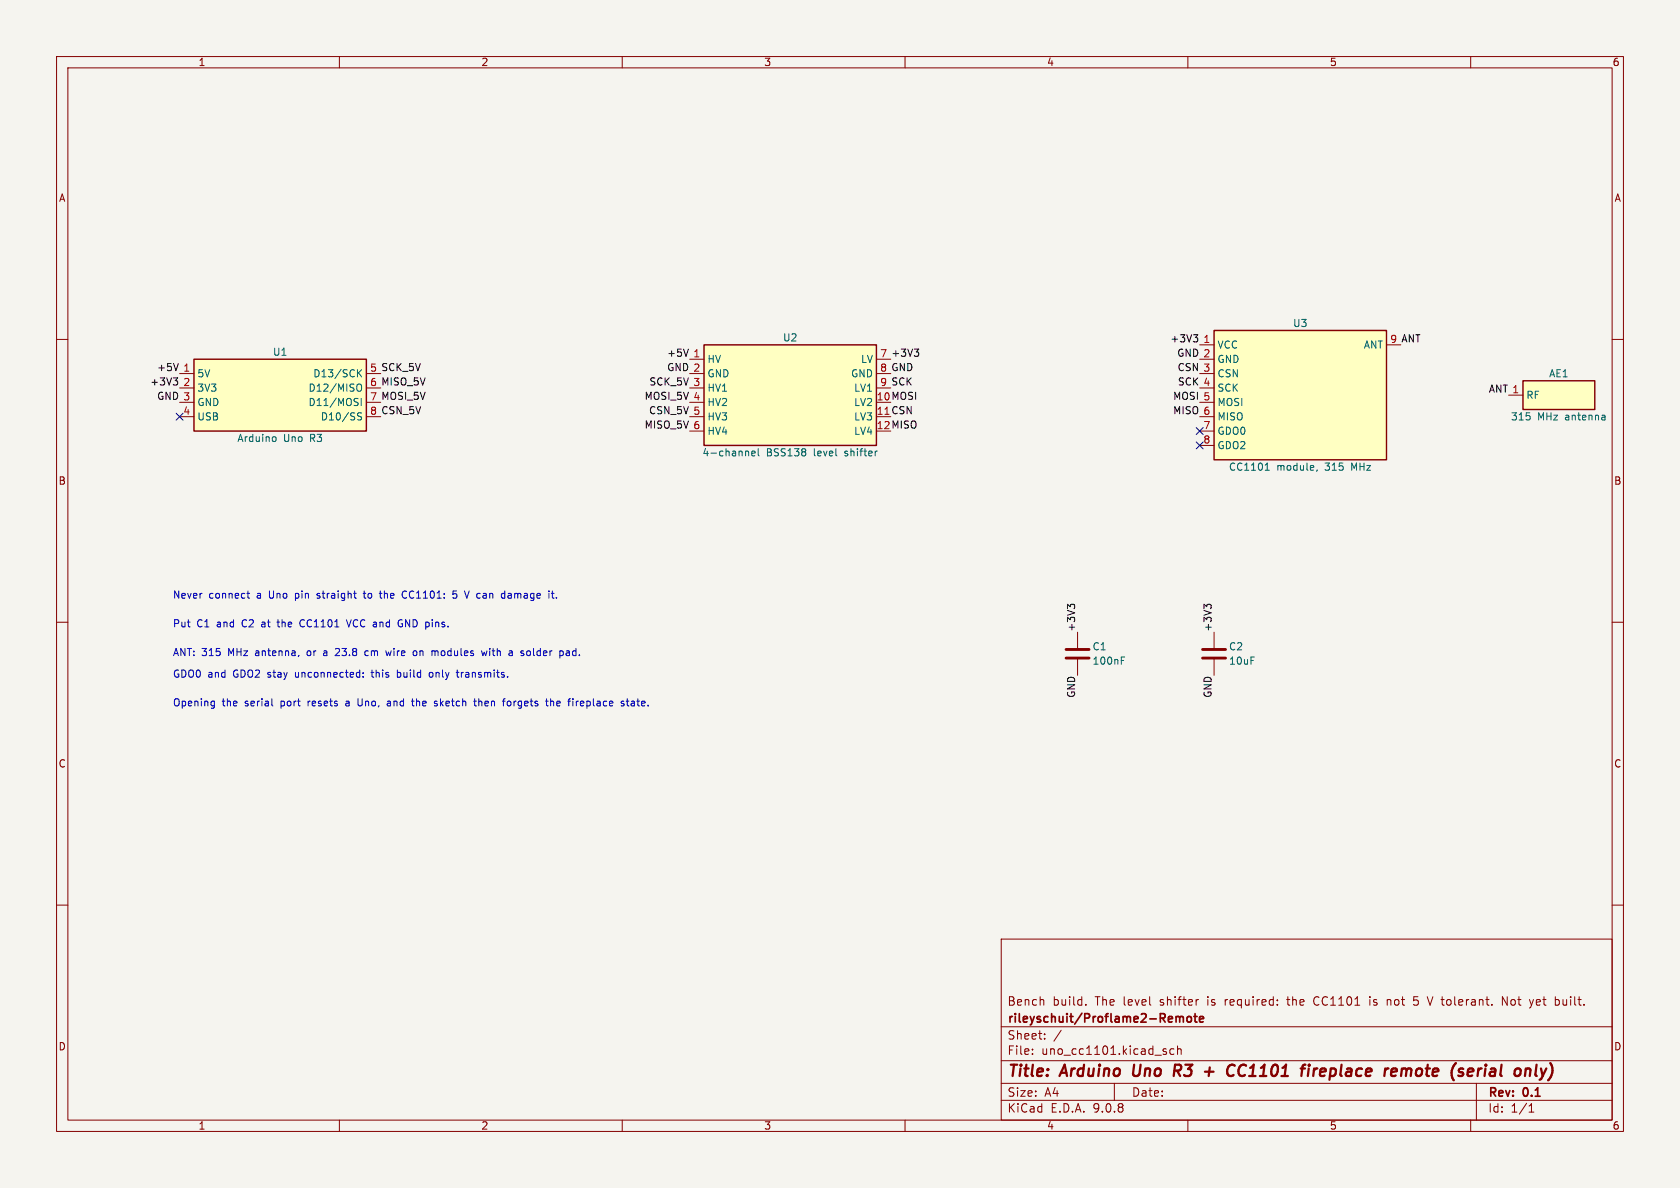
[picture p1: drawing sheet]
<svg xmlns="http://www.w3.org/2000/svg" width="297mm" height="210mm" viewBox="0 0 297 210" stroke-linecap="round" stroke-linejoin="round" font-family="sans-serif">
<path d="M0 0h297v210h-297z" fill="#f5f4ef" stroke="#f5f4ef" stroke-width=".18"/>
<g fill="none" stroke="#840000" stroke-width=".18">
<path d="M10 10h277v190h-277zM12 12h273v186h-273zM60 10v2M110 10v2M160 10v2M210 10v2M260 10v2M10 60h2M285 60h2M10 110h2M285 110h2M10 160h2"/>
<path d="M177 166h108v32h-108zM184.5 176.8v.9M192 177.6v.1M211.7 176.7h.2M225.8 177.6v.1M225.8 176.8v.1M227.5 176.7h.5M232.5 176.3l-.3 .5 .1 .5 .2 .3M242.2 176.2v.1M242.2 176.7v1M245.8 176.8l-.3-.1-.3 .1M249.9 177.6l.2 .1 .5-.1"/>
<path d="M250.7 176.2h-.7l-.1 .7 .2-.1h.5M253.3 176.2l-.5 1.5M266.5 176.2v1.5l-.9-1.5v1.5M271.8 176.7l-.2 .2v.6l.2 .2M272.3 177.1l-.7 .1M276.3 176.7v.8l.2 .2M285 160h2M60 198v2M110 198v2M160 198v2M177 194.5h108M177 191.5h108"/>
<path d="M177 187.5h108M177 181.5h108M182.5 186.3v.1M182.5 185.5v.1M184.7 183.6v.1M184.7 182.8v.1M187.6 182.1l-1.3 2M197 191.5v3M205.8 185.9l.4 .1v.2l-.2 .2h-.3M205.8 185.4l.4 .1M207.5 185.5l-.4-.1-.3 .3v.4l.2 .2h.5M208.2 185.5l.2-.1 .3 .1 .1 .9"/>
<path d="M208.2 184.9v1.5M210 198v2M260 198v2M261 191.5v6.5M270.3 196.6h.9M270.3 195.5l.4-.4v1.5"/>
</g>
<g fill="none" stroke="#840000" stroke-width=".4">
<path d="M200.5 188.2l-.2 1.6 .3 .4M208.1 189.3l.5 .9M208.5 188.2h-.8l-.2 2M208.6 189.2l-1 .1M213 189.4h1.5M213.9 188.7l-.2 1.5M218.1 190l-.1 .1M218.3 188.4a.73 .73 0 0 0-1.2 .3M219.7 188.2a1.2 1.2 0 0 0-.5 1.9l.5 .1M231.4 188.9l-.2 1.3M231.5 188.2l-.1 .2M231.5 188.2l-.2 .1 .1 .1"/>
<path d="M231.5 188.2v.1l-.1 .1M232.3 188.9l-.1 1.3M232.9 188.9l-.4 .1-.2 .3M233.4 189.2v.9M234.4 189.4l-1 .1M246.3 188.9l.6 .1v.4l-.9 .1M246.7 190.1l-.2 .1M247.8 189.1a.49 .49 0 0 1 .9 .1M247.8 188.9l-.1 1.3M248.7 189.2l-.2 1M249 188.9l-.3 .3M257.4 187.9l-.3 .4"/>
<path d="M259.8 188.9l.6 .1 .1 .4-1 .1M260.3 190.1l-.6 .1M261.4 188.9l-.2 1.3M261.6 189l-.3 .3M271.5 190.1l.2 .1M271.6 188.2l-.2 1.7M272.4 188.9l.3 1.3M272.7 190.2l-.2 .5-.3 .2M273.4 188.9l-.7 1.3"/>
</g>
<path d="M208.1 179.7l.4 .1 .1 .1M208.6 179.9l.2-.2 .3 .1 .1 .9M208.6 179.9v.8M210 179.8l.3-.1 .3 .3v.4l-.3 .3-.3-.1-.2-.2v-.4zM211.1 179.7h.5M211.3 179.2v1.3l.3 .2M212.1 180.2l.7-.2-.1-.2-.4-.1-.2 .2v.7h.6" fill="none" stroke="#840000" stroke-width=".3"/>
<path d="M214.6 58.4h30.5v22.9h-30.5z" fill="#ffffc2"/>
<path d="M214.6 58.4h30.5v22.9h-30.5z" fill="none" stroke="#840000" stroke-width=".25"/>
<path d="M212.1 61h2.5M212.1 63.5h2.5M212.1 66h2.5M212.1 68.6h2.5M212.1 71.1h2.5M212.1 73.7h2.5M212.1 76.2h2.5M212.1 78.7h2.5M245.1 61h2.5" fill="none" stroke="#840000" stroke-width=".18"/>
<path d="M223.7 83.1h.7M223.9 82l.1-.1v1.2M232.9 83.1l-.2 .2" fill="none" stroke="#006464" stroke-width=".18"/>
<path d="M124.5 61h30.4v17.7h-30.4z" fill="#ffffc2"/>
<path d="M124.5 61h30.4v17.7h-30.4z" fill="none" stroke="#840000" stroke-width=".25"/>
<path d="M121.9 63.5h2.6M121.9 66h2.6M121.9 68.6h2.6M121.9 71.1h2.6M121.9 73.7h2.6M121.9 76.2h2.6M154.9 63.5h2.6M154.9 66h2.6M154.9 68.6h2.6" fill="none" stroke="#840000" stroke-width=".18"/>
<path d="M134 79.3v1.1l.2 .2M155 79.7h.1M132.9 80.2l.6-.2-.1-.2-.3-.1-.2 .2 .1 .6h.4" fill="none" stroke="#006464" stroke-width=".18"/>
<path d="M269.2 67.3h12.7v5.1h-12.7z" fill="#ffffc2"/>
<path d="M269.2 67.3h12.7v5.1h-12.7z" fill="none" stroke="#840000" stroke-width=".25"/>
<path d="M266.7 69.9h2.5" fill="none" stroke="#840000" stroke-width=".18"/>
<path d="M34.3 63.5h30.5v12.7h-30.5z" fill="#ffffc2"/>
<path d="M34.3 63.5h30.5v12.7h-30.5z" fill="none" stroke="#840000" stroke-width=".25"/>
<path d="M31.7 66h2.6M31.7 68.6h2.6M31.7 71.1h2.6M31.7 73.7h2.6M64.8 66h2.5M64.8 68.6h2.5M64.8 71.1h2.5M64.8 73.7h2.5M190.5 111.8v3M190.5 116.3v3.1M214.6 111.8v3M214.6 116.3v3.1" fill="none" stroke="#840000" stroke-width=".18"/>
<path d="M48.4 77.2l.3 .1 .1 .1-.1 .5-.3 .1M63.1 71.1l.2 .2-.2 .4M63.1 68.1l.3-.2a.43 .43 0 0 1 .5 .4v.4a.43 .43 0 0 1-.3 .5 .43 .43 0 0 1-.5-.2M63.1 70.4l.2 .1M63.2 73.3l.7 .6-.2 .3h-.5M63.4 65.9l.5 .7M63.9 70.4v1.3M63.9 65.3l-.7 .8M63.9 73h-.5l-.2 .2M198.2 116.8h.5M198.2 116.1h.6" fill="none" stroke="#006464" stroke-width=".18"/>
<path d="M188.5 114.8h4M188.5 116.3h4M212.6 114.8h4.1M212.6 116.3h4.1" fill="none" stroke="#840000" stroke-width=".51"/>
<path d="M211 59.2h.7l-.4 .5M211.5 59.7l.2 .2v.3l-.2 .2M30.6 66.8h.8l-.4 .5M31.2 67.3l.2 .2v.3l-.2 .3M31.5 64.3l-.4 1.2M121.7 61.7l-.4 1.3M161.6 61.7h.8l-.4 .5M162.2 62.2l.2 .2v.3l-.2 .3M189.2 107.1l.2-.3h.3l.3 .3M189.2 107.2l-.5-.4v.8M213.3 107.2l-.5-.4v.8M213.3 107.1l.3-.3h.3l.2 .3" fill="none" stroke="#0f0f0f" stroke-width=".18"/>
<path d="M31.1 73.1l1.3 1.2M32.4 73.1l-1.3 1.2M211.5 78.1l1.2 1.2M211.5 75.6l1.2 1.2M212.7 78.1l-1.2 1.2M212.7 75.6l-1.2 1.2" fill="none" stroke="#000084" stroke-width=".18"/>
<g fill="none" stroke="#0000c2" stroke-width=".18">
<path d="M43.6 104.9h.5M43.8 104.5v1.1l.3 .1M49 110h.4M49.1 109.5l.1 1.3M52.8 115.8l-.1 .3M53.4 109.5a.68 .68 0 0 0-.4 .7 .68 .68 0 0 0 .4 .6M56 105.7h.2M56.2 104.9l-.2 .2 .2 .2M57.4 115.1h-.2M57.4 115.4l-.2 .2 .2 .3M59.8 114.6l-.4 .1M60 115.2l-.8 .7h.8"/>
<path d="M61.2 109.5l.5 1.3 .4-1.3M64.2 119.6v.1M64.2 118.9v.1M64.2 104.9h.5M64.4 104.5v1.1l.3 .1M65.1 115.1h-.4l-.2 .2 .1 .5h.5M65.6 118.9h.5M65.8 118.4v1.2M67 104.9h.5M67.2 105.6l.3 .1M69.2 115.1l-.3 .8-.2-.6-.3 .6M70.3 118.4v1.3"/>
<path d="M70.3 119.6l.3 .1M70.6 109.6h.5M70.6 118.9h-.3M70.9 110.3h.3v.4l-.3 .1h-.3M71.2 105.6l.3 .1 .4-.1M71.9 104.6l-.4-.1-.3 .2M73.3 115.1h.3l.1 .2-.1 .5-.3 .1M76.4 118.9h-.3l-.2 .2v.5l.2 .1 .3-.1M77 115.1h.4v.8M80.7 118.9h.4M80.7 104.5h-.6l-.1 .6 .2-.1h.5l.1 .2-.1 .4-.2 .1-.5-.1M80.8 118.4v1.1l.3 .2"/>
<path d="M85.1 115.1l.3 .8 .2-.6 .3 .6 .2-.8M90.2 104.9l-.4 .1M90.3 105.3h-.3l-.2 .1v.3h.5M93.5 115.1l.3 .2v.4l-.3 .2M97.5 104.9h.4M97.6 105.6l.3 .1M98.4 105.6v.1M100.1 115.1h.5l.1 .8M100.7 115.4h-.5l-.1 .2 .1 .3 .5-.1M37.5 123.9l.4 .1M37.9 123.9v1.1l-.2 .2M37.9 124.7l-.4 .1"/>
<path d="M48.1 124.7l.1 .1M61.3 123.9l-.1 .1M61.3 124.3l-.2 .2 .2 .3M63.3 124.5l.1 .2 .4 .1M68.5 124h.5M69 124.2l-.4 .1-.2 .2 .2 .3 .4-.1M72.7 123.9h.5M73 124.7l.2 .1M77 124.4h.3v.2l-.2 .2h-.2M77 123.9l.3 .1M83.7 123.9h.5M83.9 123.5v1.1l.3 .2"/>
<path d="M84.6 123.5v1.3M85 123.9l-.4 .2M90.3 124.1l-.4-.2-.2 .3 .1 .5 .3 .1 .2-.1M96.4 123.9h.5M96.7 124.7l.2 .1M97.3 124.1l.2-.2 .3 .1 .1 .8M97.3 123.5v1.3M101.9 123.9v.9M102.2 123.9l-.3 .3M110 124.4h.3v.2l-.1 .2h-.3M110 123.9l.3 .1M110.7 123.9h.5"/>
<path d="M110.9 123.5v1.1l.3 .2M112 123.9l-.4 .1M112 124.3h-.3l-.1 .2v.2l.4 .1"/>
</g>
<g font-size="2.8" fill="#840000">
<text x="178" y="190.9">Title:</text>
<text x="187.7" y="190.9">Arduino</text>
<text x="201.1" y="190.9">Uno</text>
<text x="209.2" y="190.9">R3</text>
<text x="215.4" y="190.9">+</text>
<text x="220.2" y="190.9">CC1101</text>
<text x="234.1" y="190.9">fireplace</text>
<text x="249.6" y="190.9">remote</text>
<text x="262.2" y="190.9">(serial</text>
<text x="274.2" y="190.9">only)</text>
</g>
<g font-size="2.1" fill="#840000">
<text x="178" y="178">Bench</text>
<text x="186.1" y="178">build.</text>
<text x="193.7" y="178">The</text>
<text x="198.8" y="178">level</text>
<text x="205.3" y="178">shifter</text>
<text x="213.9" y="178">is</text>
<text x="217.1" y="178">required:</text>
<text x="228.3" y="178">the</text>
<text x="233.1" y="178">CC1101</text>
<text x="243.1" y="178">is</text>
<text x="246.4" y="178">not</text>
<text x="251.2" y="178">5</text>
<text x="254" y="178">V tolerant.</text>
<text x="267.3" y="178">Not</text>
<text x="272.4" y="178">yet</text>
<text x="277" y="178">built.</text>
<text x="178" y="184">Sheet:</text>
<text x="178" y="181.2">rileyschuit/Proflame2-Remote</text>
<text x="178" y="186.7">File:</text>
<text x="184.1" y="186.7">uno_cc1101.kicad_sch</text>
<text x="178" y="196.9">KiCad</text>
<text x="178" y="194.1">Size:</text>
<text x="184.7" y="194.1">A4</text>
<text x="185.7" y="196.9">E.D.A.</text>
<text x="193.3" y="196.9">9.0.8</text>
<text x="200" y="194.1">Date:</text>
<text x="263" y="194.3">Rev:</text>
<text x="263" y="196.9">Id:</text>
<text x="267.1" y="196.9">1/1</text>
<text x="269.4" y="194.3">0.1</text>
</g>
<g font-size="1.8" fill="#840000">
<text x="35" y="11.9">1</text>
<text x="85" y="11.9">2</text>
<text x="135" y="11.9">3</text>
<text x="185" y="11.9">4</text>
<text x="235" y="11.9">5</text>
<text x="285" y="11.9">6</text>
<text x="10.3" y="35.9">A</text>
<text x="285.3" y="35.9">A</text>
<text x="10.3" y="85.9">B</text>
<text x="285.3" y="85.9">B</text>
<text x="10.3" y="135.9">C</text>
<text x="285.3" y="135.9">C</text>
<text x="10.3" y="185.9">D</text>
<text x="285.3" y="185.9">D</text>
<text x="35" y="199.9">1</text>
<text x="85" y="199.9">2</text>
<text x="135" y="199.9">3</text>
<text x="185" y="199.9">4</text>
<text x="235" y="199.9">5</text>
<text x="285" y="199.9">6</text>
</g>
<g font-size="1.8" fill="#006464">
<text x="228.5" y="58">U3</text>
<text x="48.2" y="63.1">U1</text>
<text x="125" y="64.4">HV</text>
<text x="138.3" y="60.6">U2</text>
<text x="152.1" y="64.4">LV</text>
<text x="215.1" y="61.8">VCC</text>
<text x="215.1" y="64.4">GND</text>
<text x="241" y="61.8">ANT</text>
<text x="34.8" y="66.9">5V</text>
<text x="34.8" y="69.4">3V3</text>
<text x="34.8" y="72">GND</text>
<text x="54.4" y="69.4">D12/MISO</text>
<text x="54.4" y="72">D11/MOSI</text>
<text x="55.3" y="66.9">D13/SCK</text>
<text x="125" y="66.9">GND</text>
<text x="125" y="69.4">HV1</text>
<text x="125" y="72">HV2</text>
<text x="150.4" y="66.9">GND</text>
<text x="150.9" y="69.4">LV1</text>
<text x="150.9" y="72">LV2</text>
<text x="215.1" y="66.9">CSN</text>
<text x="215.1" y="69.4">SCK</text>
<text x="215.1" y="72">MOSI</text>
<text x="269.7" y="70.7">RF</text>
<text x="273.8" y="66.9">AE1</text>
<text x="34.8" y="74.5">USB</text>
<text x="56.6" y="74.5">D10/SS</text>
<text x="125" y="74.5">HV3</text>
<text x="125" y="77.1">HV4</text>
<text x="150.9" y="74.5">LV3</text>
<text x="150.9" y="77.1">LV4</text>
<text x="215.1" y="74.5">MISO</text>
<text x="215.1" y="77.1">GDO0</text>
<text x="267" y="74.5">315</text>
<text x="271.8" y="74.5">MHz</text>
<text x="276.8" y="74.5">antenna</text>
<text x="41.9" y="78.3">Arduino</text>
<text x="50.1" y="78.3">Uno</text>
<text x="54.9" y="78.3">R3</text>
<text x="124.1" y="80.9">4-channel</text>
<text x="135.5" y="80.9">BSS138</text>
<text x="144" y="80.9">level</text>
<text x="149.6" y="80.9">shifter</text>
<text x="215.1" y="79.6">GDO2</text>
<text x="217.2" y="83.4">CC1101</text>
<text x="225.7" y="83.4">module,</text>
<text x="234.4" y="83.4">315</text>
<text x="239.2" y="83.4">MHz</text>
<text x="193" y="115.2">C1</text>
<text x="193" y="117.7">100nF</text>
<text x="217.2" y="115.2">C2</text>
<text x="217.2" y="117.7">10uF</text>
</g>
<g font-size="1.8" fill="#0f0f0f">
<text x="27.7" y="65.7">+5V</text>
<text x="65.3" y="65.8">5 SCK_5V</text>
<text x="117.8" y="63.2">+5V</text>
<text x="117.8" y="65.7">GND 2</text>
<text x="155.5" y="63.2">7 +3V3</text>
<text x="155.5" y="65.8">8 GND</text>
<text x="206.8" y="60.6">+3V3</text>
<text x="208" y="63.2">GND 2</text>
<text x="208.1" y="65.7">CSN 3</text>
<text x="245.7" y="60.7">9 ANT</text>
<text x="26.5" y="68.2">+3V3</text>
<text x="27.7" y="70.8">GND 3</text>
<text x="65.3" y="68.3">6 MISO_5V</text>
<text x="65.3" y="70.9">7 MOSI_5V</text>
<text x="113.9" y="70.8">MOSI_5V 4</text>
<text x="114.7" y="68.2">SCK_5V 3</text>
<text x="154.9" y="70.9">10 MOSI</text>
<text x="155.5" y="68.3">9 SCK</text>
<text x="207.3" y="70.8">MOSI 5</text>
<text x="208.1" y="68.2">SCK 4</text>
<text x="263.1" y="69.5">ANT 1</text>
<text x="65.3" y="73.4">8 CSN_5V</text>
<text x="113.9" y="75.9">MISO_5V 6</text>
<text x="114.6" y="73.3">CSN_5V 5</text>
<text x="154.9" y="73.4">11 CSN</text>
<text x="154.9" y="75.9">12 MISO</text>
<text x="207.3" y="73.3">MISO 6</text>
<text x="190.2" y="111.8" transform="rotate(-90 190.2 111.8)">+3V3</text>
<text x="214.3" y="111.8" transform="rotate(-90 214.3 111.8)">+3V3</text>
<text x="190.2" y="123.5" transform="rotate(-90 190.2 123.5)">GND</text>
<text x="214.3" y="123.5" transform="rotate(-90 214.3 123.5)">GND</text>
</g>
<g font-size="1.8" fill="#a90000">
<text x="32.3" y="65.8">1</text>
<text x="122.5" y="63.2">1</text>
<text x="212.7" y="60.7">1</text>
<text x="32.3" y="68.3">2</text>
<text x="32.3" y="73.4">4</text>
<text x="212.7" y="75.9">7</text>
<text x="212.7" y="78.5">8</text>
</g>
<g font-size="1.8" fill="#0000c2">
<text x="30.5" y="106">Never</text>
<text x="36.9" y="106">connect</text>
<text x="45.5" y="106">a</text>
<text x="47.8" y="106">Uno</text>
<text x="52.6" y="106">pin</text>
<text x="56.7" y="106">straight</text>
<text x="65.2" y="106">to</text>
<text x="68.2" y="106">the</text>
<text x="72.4" y="106">CC1101:</text>
<text x="81.5" y="106">5</text>
<text x="83.9" y="106">V can</text>
<text x="90.7" y="106">damage</text>
<text x="30.5" y="111.1">Put</text>
<text x="34.8" y="111.1">C1</text>
<text x="38.4" y="111.1">and</text>
<text x="43.1" y="111.1">C2</text>
<text x="46.7" y="111.1">at</text>
<text x="49.8" y="111.1">the</text>
<text x="53.9" y="111.1">CC1101</text>
<text x="62.4" y="111.1">VCC and</text>
<text x="71.9" y="111.1">GND pins.</text>
<text x="30.5" y="116.2">ANT: 315</text>
<text x="30.5" y="120">GDO0 and</text>
<text x="40.4" y="116.2">MHz</text>
<text x="41.3" y="120">GDO2 stay</text>
<text x="45.4" y="116.2">antenna,</text>
<text x="52.6" y="120">unconnected:</text>
<text x="54.8" y="116.2">or</text>
<text x="57.9" y="116.2">a</text>
<text x="60.2" y="116.2">23.8</text>
<text x="65.6" y="116.2">cm</text>
<text x="66.4" y="120">this</text>
<text x="69.5" y="116.2">wire</text>
<text x="71.1" y="120">build</text>
<text x="74.5" y="116.2">on</text>
<text x="77" y="120">only</text>
<text x="78" y="116.2">modules</text>
<text x="82.1" y="120">transmits.</text>
<text x="87.1" y="116.2">with</text>
<text x="92.1" y="116.2">a</text>
<text x="94.4" y="116.2">solder</text>
<text x="101.4" y="116.2">pad.</text>
<text x="30.5" y="125.1">Opening</text>
<text x="39.3" y="125.1">the</text>
<text x="43.4" y="125.1">serial</text>
<text x="49.9" y="125.1">port</text>
<text x="54.9" y="125.1">resets</text>
<text x="61.8" y="125.1">a</text>
<text x="64.1" y="125.1">Uno,</text>
<text x="69.5" y="125.1">and</text>
<text x="74.1" y="125.1">the</text>
<text x="78.3" y="125.1">sketch</text>
<text x="85.5" y="125.1">then</text>
<text x="90.8" y="125.1">forgets</text>
<text x="98.7" y="125.1">the</text>
<text x="102.8" y="125.1">fireplace</text>
<text x="112.3" y="125.1">state.</text>
</g>
</svg>
